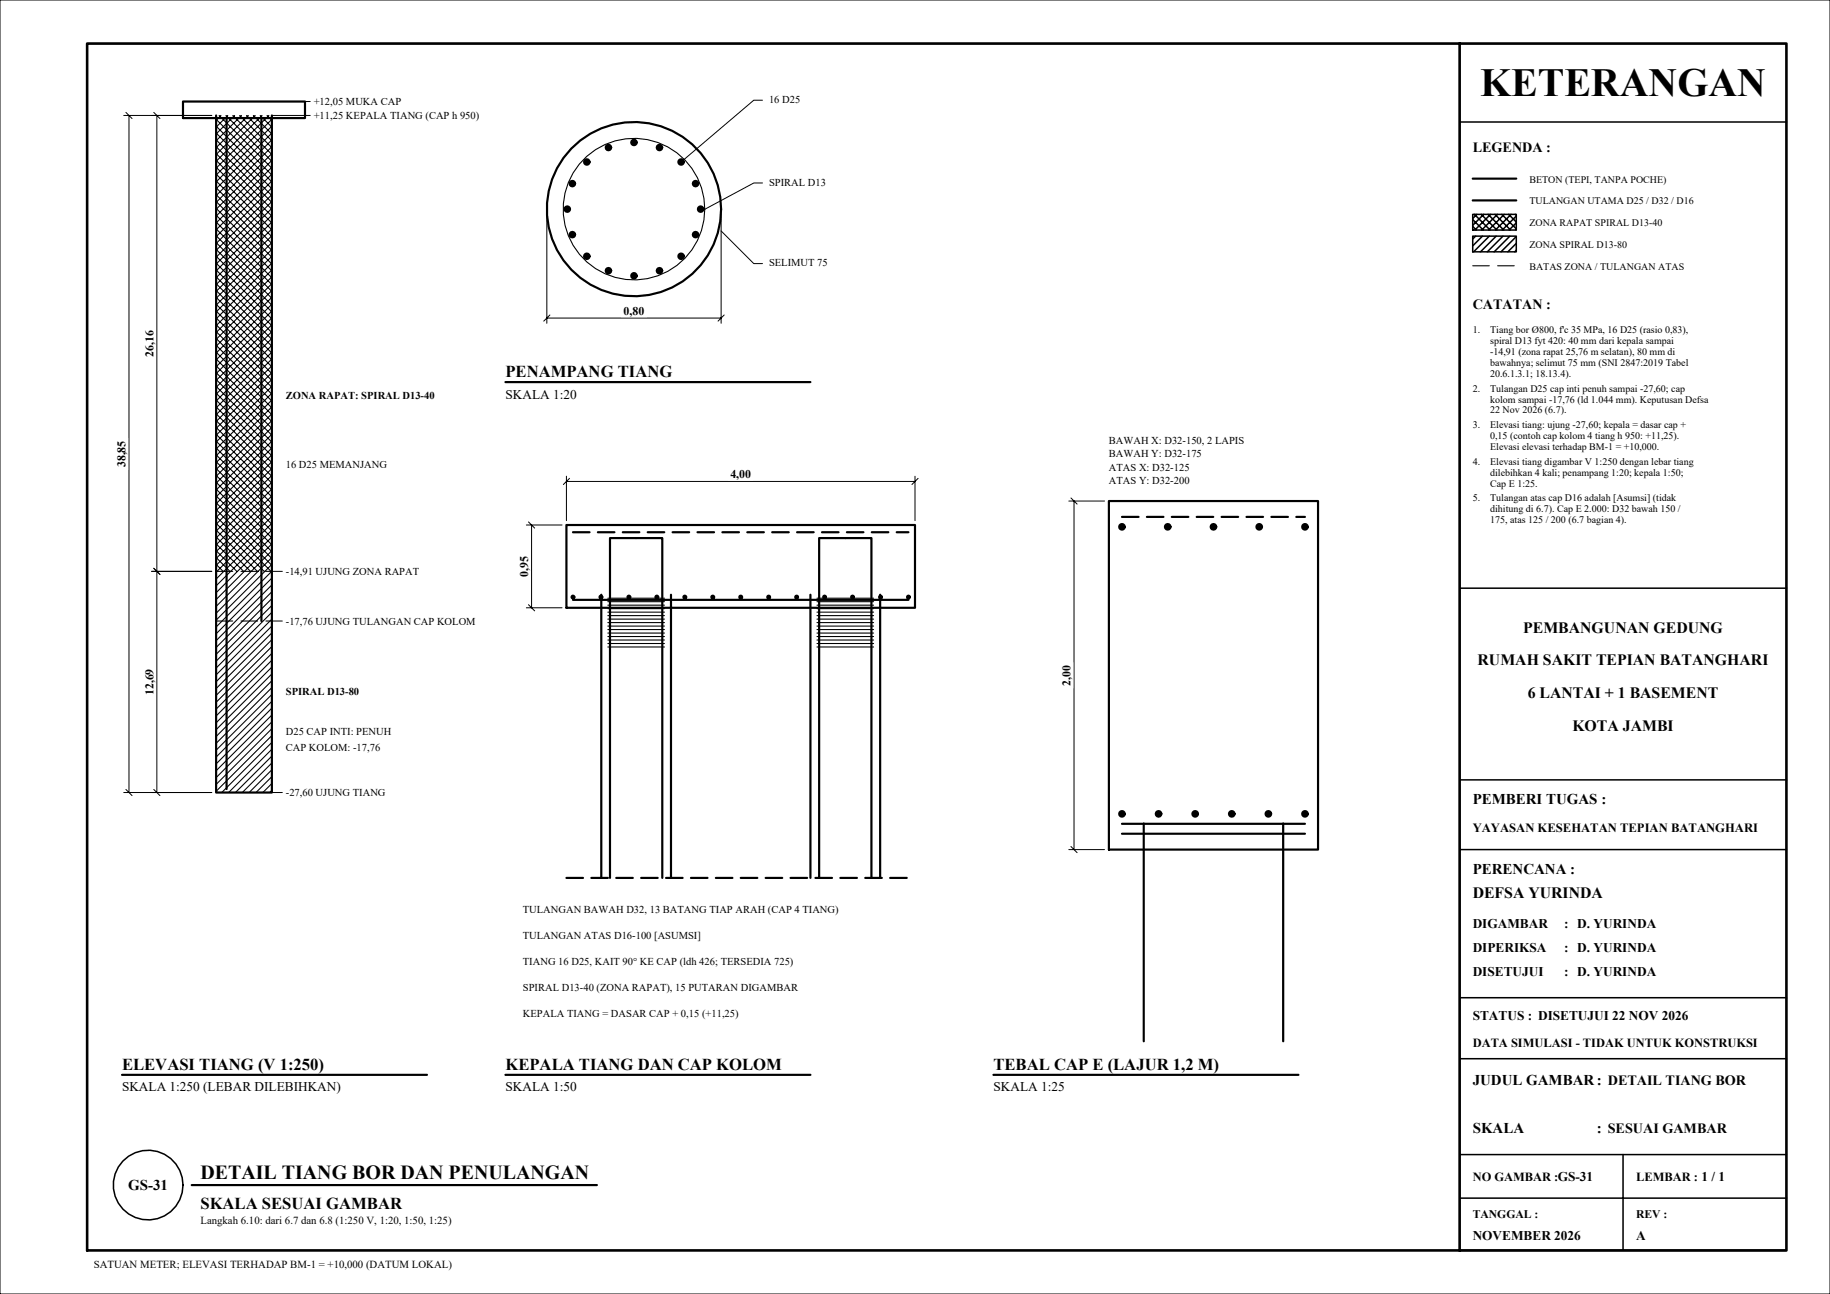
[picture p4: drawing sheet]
<svg xmlns="http://www.w3.org/2000/svg" width="420mm" height="297mm" viewBox="0 0 420 297" stroke-linecap="round" stroke-linejoin="round" font-family="sans-serif">
<!-- layer: KERTAS-TEKS -->
<g fill="none" stroke="#000" stroke-width=".35">
<path d="M338 49.2h10v3.6h-10zM338 54.2h10v3.6h-10zM338 50.4l2.4 2.4M338 52l.8 .8M338.4 49.2l3.6 3.6M338.7 54.2l-.7 .7M338.9 49.2l-.9 .9M340 49.2l3.6 3.6M340.2 54.2l-2.2 2.2M340.5 49.2l-2.5 2.5M341.5 49.2l3.6 3.6M341.8 54.2l-3.6 3.6"/>
<path d="M342.1 49.2l-3.6 3.6M343.1 49.2l3.6 3.6M343.4 54.2l-3.6 3.6M343.7 49.2l-3.6 3.6M344.7 49.2l3.3 3.3M345 54.2l-3.6 3.6M345.2 49.2l-3.6 3.6M346.2 49.2l1.8 1.8M346.5 54.2l-3.6 3.6M346.8 49.2l-3.6 3.6M347.8 49.2l.2 .2M348 57.4l-.4 .4"/>
<path d="M348 55.9l-1.9 1.9M348 54.3l-3.5 3.5M348 52.7l-.1 .1M348 51.2l-1.6 1.6M348 49.6l-3.2 3.2"/>
<circle cx="34" cy="272" r="8"/>
</g>
<!-- layer: KOP -->
<path d="M0 0h420v297h-420z" fill="none" stroke="#000" stroke-width=".23"/>
<path d="M20 10h390v277h-390zM335 10v277" fill="none" stroke="#000" stroke-width=".6"/>
<path d="M335 28h75M335 135h75M335 179h75M335 195h75M335 229h75M335 243h75M335 265h75M335 275h75M372.5 265v22M335 287h75" fill="none" stroke="#000" stroke-width=".35"/>
<!-- layer: KERTAS-TEKS -->
<path d="M338 41h10M338 46h10M44 272h93" fill="none" stroke="#000" stroke-width=".5"/>
<path d="M338 61h3.8M343.7 61h3.8" fill="none" stroke="#000" stroke-width=".25"/>
<!-- layer: S-SENGKANG -->
<g fill="none" stroke="#000" stroke-width=".25">
<path d="M49.6 27.4l12.8 12.8M49.6 29l12.8 12.8M49.6 30.5l12.8 12.8M49.6 32.1l12.8 12.8M49.6 33.7l12.8 12.8M49.6 35.2l12.8 12.8M49.6 36.8l12.8 12.8M49.6 38.4l12.8 12.8M49.6 40l12.8 12.8M50.3 26.5l12.1 12.1M50.7 26.5l-1.1 1.1M51.9 26.5l10.5 10.5"/>
<path d="M52.3 26.5l-2.7 2.7M53.4 26.5l9 9M53.9 26.5l-4.3 4.3M55 26.5l7.4 7.4M55.4 26.5l-5.8 5.8M56.6 26.5l5.8 5.8M57 26.5l-7.4 7.4M58.1 26.5l4.3 4.3M58.6 26.5l-9 9M59.7 26.5l2.7 2.7M60.1 26.5l-10.5 10.5M61.3 26.5l1.1 1.1"/>
<path d="M61.7 26.5l-12.1 12.1M62.4 40l-12.8 12.8M62.4 38.4l-12.8 12.8M62.4 36.8l-12.8 12.8M62.4 35.2l-12.8 12.8M62.4 33.7l-12.8 12.8M62.4 32.1l-12.8 12.8M62.4 30.5l-12.8 12.8M62.4 29l-12.8 12.8M62.4 27.4l-12.8 12.8M49.6 41.5l12.8 12.8M49.6 43.1l12.8 12.8"/>
<path d="M49.6 44.7l12.8 12.8M49.6 46.2l12.8 12.8M49.6 47.8l12.8 12.8M49.6 49.4l12.8 12.8M49.6 51l12.8 12.8M49.6 52.5l12.8 12.8M49.6 54.1l12.8 12.8M49.6 55.7l12.8 12.8M49.6 57.2l12.8 12.8M49.6 58.8l12.8 12.8M62.4 58.8l-12.8 12.8M62.4 57.2l-12.8 12.8"/>
<path d="M62.4 55.7l-12.8 12.8M62.4 54.1l-12.8 12.8M62.4 52.5l-12.8 12.8M62.4 51l-12.8 12.8M62.4 49.4l-12.8 12.8M62.4 47.8l-12.8 12.8M62.4 46.2l-12.8 12.8M62.4 44.7l-12.8 12.8M62.4 43.1l-12.8 12.8M62.4 41.5l-12.8 12.8M49.6 60.4l12.8 12.8M49.6 62l12.8 12.8"/>
<path d="M49.6 63.5l12.8 12.8M49.6 65.1l12.8 12.8M49.6 66.7l12.8 12.8M49.6 68.2l12.8 12.8M49.6 69.8l12.8 12.8M49.6 71.4l12.8 12.8M49.6 73l12.8 12.8M49.6 74.5l12.8 12.8M49.6 76.1l12.8 12.8M49.6 77.7l12.8 12.8M49.6 79.2l12.8 12.8M62.4 79.2l-12.8 12.8"/>
<path d="M62.4 77.7l-12.8 12.8M62.4 76.1l-12.8 12.8M62.4 74.5l-12.8 12.8M62.4 73l-12.8 12.8M62.4 71.4l-12.8 12.8M62.4 69.8l-12.8 12.8M62.4 68.2l-12.8 12.8M62.4 66.7l-12.8 12.8M62.4 65.1l-12.8 12.8M62.4 63.5l-12.8 12.8M62.4 62l-12.8 12.8M62.4 60.4l-12.8 12.8"/>
<path d="M49.6 80.8l12.8 12.8M49.6 82.4l12.8 12.8M49.6 84l12.8 12.8M49.6 85.5l12.8 12.8M49.6 87.1l12.8 12.8M49.6 88.7l12.8 12.8M49.6 90.2l12.8 12.8M49.6 91.8l12.8 12.8M49.6 93.4l12.8 12.8M49.6 95l12.8 12.8M49.6 96.5l12.8 12.8M49.6 98.1l12.8 12.8"/>
<path d="M49.6 99.7l12.8 12.8M62.4 99.7l-12.8 12.8M62.4 98.1l-12.8 12.8M62.4 96.5l-12.8 12.8M62.4 95l-12.8 12.8M62.4 93.4l-12.8 12.8M62.4 91.8l-12.8 12.8M62.4 90.2l-12.8 12.8M62.4 88.7l-12.8 12.8M62.4 87.1l-12.8 12.8M62.4 85.5l-12.8 12.8M62.4 84l-12.8 12.8"/>
<path d="M62.4 82.4l-12.8 12.8M62.4 80.8l-12.8 12.8M49.6 101.2l12.8 12.8M49.6 102.8l12.8 12.8M49.6 104.4l12.8 12.8M49.6 106l12.8 12.8M49.6 107.5l12.8 12.8M49.6 109.1l12.8 12.8M49.6 110.7l12.8 12.8M49.6 112.2l12.8 12.8M49.6 113.8l12.8 12.8M49.6 115.4l12.8 12.8"/>
<path d="M49.6 117l12.8 12.8M49.6 118.5l12.6 12.6M62.4 118.5l-12.8 12.8M62.4 117l-12.8 12.8M62.4 115.4l-12.8 12.8M62.4 113.8l-12.8 12.8M62.4 112.2l-12.8 12.8M62.4 110.7l-12.8 12.8M62.4 109.1l-12.8 12.8M62.4 107.5l-12.8 12.8M62.4 106l-12.8 12.8M62.4 104.4l-12.8 12.8"/>
<path d="M62.4 102.8l-12.8 12.8M62.4 101.2l-12.8 12.8M49.6 120.1l11 11M49.6 121.7l9.5 9.4M49.6 123.2l7.9 7.9M49.6 124.8l6.3 6.3M49.6 126.4l4.7 4.7M49.6 128l3.2 3.1M49.6 129.5l1.6 1.6M49.6 131.1h.1M62.4 139l-12.8 12.8M62.4 137.4l-12.8 12.8"/>
<path d="M62.4 135.8l-12.8 12.8M62.4 134.2l-12.8 12.8M62.4 132.7l-12.8 12.8M62.4 131.1l-12.8 12.8M62.4 129.5l-12.8 12.8M62.4 128l-12.8 12.8M62.4 126.4l-12.8 12.8M62.4 124.8l-12.8 12.8M62.4 123.2l-12.8 12.8M62.4 121.7l-12.8 12.8M62.4 120.1l-12.8 12.8M62.4 159.4l-12.8 12.8"/>
<path d="M62.4 157.8l-12.8 12.8M62.4 156.2l-12.8 12.8M62.4 154.7l-12.8 12.8M62.4 153.1l-12.8 12.8M62.4 151.5l-12.8 12.8M62.4 150l-12.8 12.8M62.4 148.4l-12.8 12.8M62.4 146.8l-12.8 12.8M62.4 145.2l-12.8 12.8M62.4 143.7l-12.8 12.8M62.4 142.1l-12.8 12.8M62.4 140.5l-12.8 12.8"/>
<path d="M62.4 179.8l-2.1 2.1M62.4 178.3l-3.6 3.6M62.4 176.7l-5.2 5.2M62.4 175.1l-6.8 6.8M62.4 173.5l-8.4 8.4M62.4 172l-9.9 9.9M62.4 170.4l-11.5 11.5M62.4 168.8l-12.8 12.8M62.4 167.3l-12.8 12.8M62.4 165.7l-12.8 12.8M62.4 164.1l-12.8 12.8M62.4 162.5l-12.8 12.8"/>
<path d="M62.4 161l-12.8 12.8M62.4 181.4l-.5 .5"/>
</g>
<!-- layer: S-CAP -->
<path d="M42 23.3h28v3.8h-28z" fill="none" stroke="#000" stroke-width=".5"/>
<!-- layer: S-TIANG -->
<path d="M49.6 26.5v155.4h12.8v-155.4" fill="none" stroke="#000" stroke-width=".5"/>
<!-- layer: S-BATAS -->
<path d="M49.6 131.1h3.8M55.3 131.1h3.8M61 131.1h1.4M49.6 142.5h3.8M55.3 142.5h3.8M61 142.5h1.4" fill="none" stroke="#000" stroke-width=".25"/>
<!-- layer: S-TUL -->
<path d="M52 27.3v153.8M60 27.3v115.2" fill="none" stroke="#000" stroke-width=".5"/>
<!-- layer: S-TEKS -->
<path d="M62.4 26.5h8.8M70 23.3h1.2M62.4 131.1h2.4M62.4 142.5h2.4M62.4 181.9h2.4" fill="none" stroke="#000" stroke-width=".23"/>
<!-- layer: C-UKURAN -->
<path d="M34.8 26.5h13.8M35.3 25.8l1.4 1.4M36 26.5v104.6M34.8 131.1h13.8M35.3 130.4l1.4 1.4" fill="none" stroke="#000" stroke-width=".23"/>
<path d="M32.8 75.2l3 7.3v-7.3zM32.8 75.2v7.3h3z" fill="#fff"/>
<path d="M34.8 131.1h13.8M35.3 130.4l1.4 1.4M36 131.1v50.8M34.8 181.9h13.8M35.3 181.2l1.4 1.4" fill="none" stroke="#000" stroke-width=".23"/>
<path d="M32.8 152.9l3 7.3v-7.3zM32.8 152.9v7.3h3z" fill="#fff"/>
<path d="M28.4 26.5h20.2M28.9 25.8l1.4 1.4M29.6 26.5v155.4M28.4 181.9h20.2M28.9 181.2l1.4 1.4" fill="none" stroke="#000" stroke-width=".23"/>
<path d="M26.4 100.5l3 7.4v-7.4zM26.4 100.5v7.4h3z" fill="#fff"/>
<!-- layer: KERTAS-TEKS -->
<path d="M28 246.7h70" fill="none" stroke="#000" stroke-width=".5"/>
<!-- layer: S-TUL -->
<g fill="#000">
<path d="M134.7 37.8l.3-.1zM134.4 37.7h.6zM134.4 37.7h.6l.2-.2zM134.1 37.5l.3 .2 .8-.2zM134.1 37.5h1.1l.1-.3zM134.1 37.2v.3l1.2-.3zM134.1 37.2h1.2l-.1-.3zM134.1 36.9v.3l1.1-.3zM134.1 36.9h1.1l-.2-.3zM134.1 36.9l.9-.3h-.6zM134.4 36.6h.6zM134.4 36.6h.3z"/>
<path d="M139.6 34.5l.4-.1zM139.3 34.4h.7zM139.3 34.4h.7l.2-.2zM139.1 34.2l.2 .2 .9-.2zM139.1 34.2h1.1l.1-.3zM139 33.9l.1 .3 1.2-.3zM139 33.9h1.3l-.1-.4zM139.1 33.5l-.1 .4 1.2-.4zM139.1 33.5h1.1l-.2-.2zM139.1 33.5l.9-.2h-.7zM139.3 33.3h.7zM139.3 33.3l.3-.1z"/>
<path d="M145.5 33.3l.3-.1zM145.2 33.2h.6zM145.2 33.2h.6l.2-.2zM145 33l.2 .2 .8-.2zM145 33h1zM145 33h1zM145 33h1l.1-.3zM144.9 32.7l.1 .3 1.1-.3zM144.9 32.7h1.2l-.1-.3zM145 32.4l-.1 .3 1.1-.3zM145 32.4h1l-.2-.2zM145.2 32.2l-.2 .2 .8-.2zM145.2 32.2h.6zM145.2 32.2l.3-.1z"/>
<path d="M151.4 34.5l.3-.1zM151 34.4h.7zM151 34.4h.7l.2-.2zM150.8 34.2l.2 .2 .9-.2zM150.8 34.2h1.1l.1-.3zM150.7 33.9l.1 .3 1.2-.3zM150.7 33.9h1.3l-.1-.4zM150.8 33.5l-.1 .4 1.2-.4zM150.8 33.5h1.1l-.2-.2zM150.8 33.5l.9-.2h-.7zM151 33.3h.7zM151 33.3l.4-.1z"/>
<path d="M156.3 37.8l.3-.1zM156 37.7h.6zM156 37.7h.6l.3-.2zM155.8 37.5l.2 .2 .9-.2zM155.8 37.5h1.1v-.3zM155.7 37.2l.1 .3 1.1-.3zM155.7 37.2h1.2v-.3zM155.8 36.9l-.1 .3 1.2-.3zM155.8 36.9h1.1l-.3-.3zM155.8 36.9l.8-.3h-.6zM156 36.6h.6zM156 36.6h.3z"/>
<path d="M130.2 48.6l.3-.1zM129.9 48.5h.6zM129.9 48.5h.6l.2-.2zM129.7 48.3l.2 .2 .8-.2zM129.7 48.3h1l.1-.3zM129.6 48l.1 .3 1.1-.3zM129.6 48h1.2l-.1-.3zM129.7 47.7l-.1 .3 1.1-.3zM129.7 47.7h1l-.2-.2zM129.7 47.7l.8-.2h-.6zM129.9 47.5h.6zM129.9 47.5l.3-.1z"/>
<path d="M131.4 54.5l.3-.1zM131.1 54.4h.6zM131.1 54.4h.6l.2-.2zM130.8 54.2l.3 .2 .8-.2zM130.8 54.2h1.1l.1-.3zM130.7 53.9l.1 .3 1.2-.3zM130.7 53.9h1.3l-.1-.4zM130.8 53.5l-.1 .4 1.2-.4zM130.8 53.5h1.1l-.2-.2zM131.1 53.3l-.3 .2 .9-.2zM131.1 53.3h.6zM131.1 53.3l.3-.1z"/>
<path d="M131.4 42.8l.3-.1zM131.1 42.7h.6zM131.1 42.7h.6l.2-.2zM130.8 42.5l.3 .2 .8-.2zM130.8 42.5h1.1l.1-.4zM130.7 42.1l.1 .4 1.2-.4zM130.7 42.1h1.3l-.1-.3zM130.8 41.8l-.1 .3 1.2-.3zM130.8 41.8h1.1l-.2-.2zM131.1 41.6l-.3 .2 .9-.2zM131.1 41.6h.6zM131.1 41.6l.3-.1z"/>
<path d="M134.7 59.4h.3zM134.4 59.4h.6zM134.4 59.4h.6l.2-.3zM134.1 59.1l.3 .3 .8-.3zM134.1 59.1h1.1l.1-.3zM134.1 58.8v.3l1.2-.3zM134.1 58.8h1.2l-.1-.3zM134.1 58.5v.3l1.1-.3zM134.1 58.5h1.1l-.2-.2zM134.4 58.3l-.3 .2 .9-.2zM134.4 58.3h.6zM134.4 58.3l.3-.1z"/>
<path d="M156.3 59.4h.3zM156 59.4h.6zM156 59.4h.6l.3-.3zM155.8 59.1l.2 .3 .9-.3zM155.8 59.1h1.1v-.3zM155.7 58.8l.1 .3 1.1-.3zM155.7 58.8h1.2v-.3zM155.8 58.5l-.1 .3 1.2-.3zM155.8 58.5h1.1l-.3-.2zM155.8 58.5l.8-.2h-.6zM156 58.3h.6zM156 58.3l.3-.1z"/>
<path d="M159.6 54.5l.4-.1zM159.3 54.4h.7zM159.3 54.4h.7l.2-.2zM159.1 54.2l.2 .2 .9-.2zM159.1 54.2h1.1l.1-.3zM159 53.9l.1 .3 1.2-.3zM159 53.9h1.3l-.1-.4zM159.1 53.5l-.1 .4 1.2-.4zM159.1 53.5h1.1l-.2-.2zM159.3 53.3l-.2 .2 .9-.2zM159.3 53.3h.7zM159.3 53.3l.3-.1z"/>
<path d="M159.6 42.8l.4-.1zM159.3 42.7h.7zM159.3 42.7h.7l.2-.2zM159.1 42.5l.2 .2 .9-.2zM159.1 42.5h1.1l.1-.4zM159 42.1l.1 .4 1.2-.4zM159 42.1h1.3l-.1-.3zM159.1 41.8l-.1 .3 1.2-.3zM159.1 41.8h1.1l-.2-.2zM159.1 41.8l.9-.2h-.7zM159.3 41.6h.7zM159.3 41.6l.3-.1z"/>
<path d="M160.8 48.6l.3-.1zM160.5 48.5h.6zM160.5 48.5h.6l.2-.2zM160.3 48.3l.2 .2 .8-.2zM160.3 48.3h1zM160.3 48.3h1zM160.3 48.3h1l.1-.3zM160.2 48l.1 .3 1.1-.3zM160.2 48h1.2l-.1-.3zM160.3 47.7l-.1 .3 1.1-.3zM160.3 47.7h1l-.2-.2zM160.3 47.7l.8-.2h-.6zM160.5 47.5h.6zM160.5 47.5l.3-.1z"/>
<path d="M139.6 62.8l.4-.1zM139.3 62.7h.7zM139.3 62.7h.7l.2-.3zM139.1 62.4l.2 .3 .9-.3zM139.1 62.4h1.1l.1-.3zM139 62.1l.1 .3 1.2-.3zM139 62.1h1.3l-.1-.3zM139.1 61.8l-.1 .3 1.2-.3zM139.1 61.8h1.1l-.2-.2zM139.3 61.6l-.2 .2 .9-.2zM139.3 61.6h.7zM139.3 61.6l.3-.1z"/>
<path d="M145.5 63.9l.3-.1zM145.2 63.8h.6zM145.2 63.8h.6l.2-.2zM145 63.6l.2 .2 .8-.2zM145 63.6h1l.1-.3zM144.9 63.3l.1 .3 1.1-.3zM144.9 63.3h1.2l-.1-.3zM145 63l-.1 .3 1.1-.3zM145 63h1l-.2-.2zM145.2 62.8l-.2 .2 .8-.2zM145.2 62.8h.6zM145.2 62.8l.3-.1z"/>
<path d="M151.4 62.8l.3-.1zM151 62.7h.7zM151 62.7h.7l.2-.3zM150.8 62.4l.2 .3 .9-.3zM150.8 62.4h1.1l.1-.3zM150.7 62.1l.1 .3 1.2-.3zM150.7 62.1h1.3l-.1-.3zM150.8 61.8l-.1 .3 1.2-.3zM150.8 61.8h1.1l-.2-.2zM150.8 61.8l.9-.2h-.7zM151 61.6h.7zM151 61.6l.4-.1z"/>
</g>
<!-- layer: S-BETON -->
<circle cx="145.5" cy="48" r="20" fill="none" stroke="#000" stroke-width=".5"/>
<!-- layer: S-SENGKANG -->
<circle cx="145.5" cy="48" r="16.3" fill="none" stroke="#000" stroke-width=".25"/>
<!-- layer: S-TUL -->
<g fill="none" stroke="#000" stroke-width=".5">
<circle cx="134.7" cy="37.2" r=".62"/>
<circle cx="139.6" cy="33.9" r=".63"/>
<circle cx="145.5" cy="32.7" r=".62"/>
<circle cx="151.4" cy="33.9" r=".62"/>
<circle cx="156.3" cy="37.2" r=".63"/>
<circle cx="130.2" cy="48" r=".62"/>
<circle cx="131.4" cy="42.1" r=".63"/>
<circle cx="131.4" cy="53.9" r=".63"/>
<circle cx="134.7" cy="58.8" r=".62"/>
<circle cx="156.3" cy="58.8" r=".63"/>
<circle cx="159.6" cy="42.1" r=".62"/>
<circle cx="159.6" cy="53.9" r=".62"/>
<circle cx="160.8" cy="48" r=".62"/>
<circle cx="139.6" cy="62.1" r=".63"/>
<circle cx="145.5" cy="63.3" r=".62"/>
<circle cx="151.4" cy="62.1" r=".62"/>
</g>
<!-- layer: C-UKURAN -->
<path d="M125.5 49v25.2M165.5 49v25.2M125.5 73h40M126.2 72.3l-1.4 1.4M166.2 72.3l-1.4 1.4" fill="none" stroke="#000" stroke-width=".23"/>
<path d="M142.5 72.8h6v-3zM142.5 69.8v3l6-3z" fill="#fff"/>
<!-- layer: S-TEKS -->
<path d="M175 23h-2l-16.7 14.2M165.5 53l7.5 7.5h2M175 42h-2l-11.2 6" fill="none" stroke="#000" stroke-width=".23"/>
<!-- layer: KERTAS-TEKS -->
<path d="M116 87.7h70" fill="none" stroke="#000" stroke-width=".5"/>
<!-- layer: S-TUL -->
<g fill="#000">
<path d="M131.5 137.4l.2-.1zM131.3 137.3h.4zM131.3 137.3l.5-.1zM131.2 137.2l.1 .1 .5-.1zM131.2 137.2h.6v-.2zM131.2 137v.2l.6-.2zM131.2 137h.6v-.1zM131.2 136.9v.1l.6-.1zM131.2 136.9h.6l-.1-.1zM131.2 136.9l.5-.1zM131.3 136.8h.4zM131.3 136.8l.2-.1z"/>
<path d="M137.9 137.4l.2-.1zM137.8 137.3h.3zM137.8 137.3l.4-.1zM137.6 137.2l.2 .1 .4-.1zM137.6 137.2h.6v-.2zM137.6 137v.2l.6-.2zM137.6 137h.6v-.1zM137.6 136.9v.1l.6-.1zM137.6 136.9h.6l-.1-.1zM137.8 136.8l-.2 .1 .5-.1zM137.8 136.8h.3zM137.8 136.8l.1-.1z"/>
<path d="M144.3 137.4l.2-.1zM144.2 137.3h.3zM144.2 137.3l.4-.1zM144.1 137.2l.1 .1 .4-.1zM144.1 137.2h.5l.1-.2zM144 137l.1 .2 .6-.2zM144 137h.7l-.1-.1zM144.1 136.9l-.1 .1 .6-.1zM144.1 136.9h.5l-.1-.1zM144.2 136.8l-.1 .1 .4-.1zM144.2 136.8h.3zM144.2 136.8l.1-.1z"/>
<path d="M150.8 137.4l.1-.1zM150.6 137.3h.3zM150.6 137.3l.4-.1zM150.5 137.2l.1 .1 .4-.1zM150.5 137.2h.5l.1-.2zM150.4 137l.1 .2 .6-.2zM150.4 137h.7l-.1-.1zM150.5 136.9l-.1 .1 .6-.1zM150.5 136.9h.5l-.1-.1zM150.5 136.9l.4-.1zM150.6 136.8h.3zM150.6 136.8l.2-.1z"/>
<path d="M157.2 137.4l.1-.1zM157 137.3h.3zM157 137.3l.4-.1zM156.9 137.2l.1 .1 .4-.1zM156.9 137.2h.5l.1-.2zM156.8 137l.1 .2 .6-.2zM156.8 137h.7l-.1-.1zM156.9 136.9l-.1 .1 .6-.1zM156.9 136.9h.5l-.1-.1zM157 136.8l-.1 .1 .4-.1zM157 136.8h.3zM157 136.8l.2-.1z"/>
<path d="M163.6 137.4l.1-.1zM163.4 137.3h.3zM163.4 137.3l.5-.1zM163.3 137.2l.1 .1 .5-.1zM163.3 137.2h.6v-.2zM163.3 137v.2l.6-.2zM163.3 137h.6v-.1zM163.3 136.9v.1l.6-.1zM163.3 136.9h.6l-.2-.1zM163.3 136.9l.4-.1zM163.4 136.8h.3zM163.4 136.8l.2-.1z"/>
<path d="M170 137.4l.2-.1zM169.8 137.3h.4zM169.8 137.3l.5-.1zM169.7 137.2l.1 .1 .5-.1zM169.7 137.2h.6v-.2zM169.7 137v.2l.6-.2zM169.7 137h.6v-.1zM169.7 136.9v.1l.6-.1zM169.7 136.9h.6l-.1-.1zM169.8 136.8l-.1 .1 .5-.1zM169.8 136.8h.4zM169.8 136.8l.2-.1z"/>
<path d="M176.4 137.4l.2-.1zM176.3 137.3h.3zM176.3 137.3l.4-.1zM176.1 137.2l.2 .1 .4-.1zM176.1 137.2h.6v-.2zM176.1 137v.2l.6-.2zM176.1 137h.6v-.1zM176.1 136.9v.1l.6-.1zM176.1 136.9h.6l-.1-.1zM176.3 136.8l-.2 .1 .5-.1zM176.3 136.8h.3zM176.3 136.8l.1-.1z"/>
<path d="M182.8 137.4l.2-.1zM182.7 137.3h.3zM182.7 137.3l.4-.1zM182.6 137.2l.1 .1 .4-.1zM182.6 137.2h.5l.1-.2zM182.5 137l.1 .2 .6-.2zM182.5 137h.7l-.1-.1zM182.6 136.9l-.1 .1 .6-.1zM182.6 136.9h.5l-.1-.1zM182.7 136.8l-.1 .1 .4-.1zM182.7 136.8h.3zM182.7 136.8l.1-.1z"/>
<path d="M189.2 137.4l.2-.1zM189.1 137.3h.3zM189.1 137.3l.4-.1zM189 137.2l.1 .1 .4-.1zM189 137.2h.5l.1-.2zM188.9 137l.1 .2 .6-.2zM188.9 137h.7l-.1-.1zM189 136.9l-.1 .1 .6-.1zM189 136.9h.5l-.1-.1zM189 136.9l.4-.1zM189.1 136.8h.3zM189.1 136.8l.1-.1z"/>
<path d="M195.7 137.4l.1-.1zM195.5 137.3h.3zM195.5 137.3l.4-.1zM195.4 137.2l.1 .1 .4-.1zM195.4 137.2h.5l.1-.2zM195.3 137l.1 .2 .6-.2zM195.3 137h.7l-.1-.1zM195.4 136.9l-.1 .1 .6-.1zM195.4 136.9h.5l-.1-.1zM195.5 136.8l-.1 .1 .4-.1zM195.5 136.8h.3zM195.5 136.8l.2-.1z"/>
<path d="M202.1 137.4l.1-.1zM201.9 137.3h.3zM201.9 137.3l.5-.1zM201.8 137.2l.1 .1 .5-.1zM201.8 137.2h.6v-.2zM201.8 137v.2l.6-.2zM201.8 137h.6v-.1zM201.8 136.9v.1l.6-.1zM201.8 136.9h.6l-.2-.1zM201.9 136.8l-.1 .1 .4-.1zM201.9 136.8h.3zM201.9 136.8l.2-.1z"/>
<path d="M208.5 137.4l.2-.1zM208.3 137.3h.4zM208.3 137.3l.5-.1zM208.2 137.2l.1 .1 .5-.1zM208.2 137.2h.6v-.2zM208.2 137v.2l.6-.2zM208.2 137h.6v-.1zM208.2 136.9v.1l.6-.1zM208.2 136.9h.6l-.1-.1zM208.3 136.8l-.1 .1 .5-.1zM208.3 136.8h.4zM208.3 136.8l.2-.1z"/>
</g>
<!-- layer: S-CAP -->
<path d="M130 120.5h80v19h-80z" fill="none" stroke="#000" stroke-width=".5"/>
<!-- layer: S-TIANG -->
<g fill="none" stroke="#000" stroke-width=".5">
<path d="M138 136.5v65M154 136.5v65M186 136.5v65M202 136.5v65M130 201.5h3.8M135.7 201.5h3.8M141.4 201.5h3.8M147.1 201.5h3.9M152.9 201.5h3.8M158.6 201.5h3.8M164.3 201.5h3.8M170 201.5h3.8"/>
<path d="M175.7 201.5h3.8M181.4 201.5h3.8M187.2 201.5h3.8M192.9 201.5h3.8M198.6 201.5h3.8M204.3 201.5h3.8"/>
</g>
<!-- layer: S-SENGKANG -->
<g fill="none" stroke="#000" stroke-width=".25">
<path d="M139.5 137.3h13M139.5 138.1h13M139.5 138.9h13M139.5 139.7h13M187.5 137.3h13M187.5 138.1h13M187.5 138.9h13M187.5 139.7h13M139.5 140.5h13M139.5 141.3h13M139.5 142.1h13M139.5 142.9h13"/>
<path d="M139.5 143.7h13M139.5 144.5h13M139.5 145.3h13M139.5 146.1h13M139.5 146.9h13M139.5 147.7h13M139.5 148.5h13M187.5 140.5h13M187.5 141.3h13M187.5 142.1h13M187.5 142.9h13M187.5 143.7h13"/>
<path d="M187.5 144.5h13M187.5 145.3h13M187.5 146.1h13M187.5 146.9h13M187.5 147.7h13M187.5 148.5h13"/>
</g>
<!-- layer: S-TUL -->
<g fill="none" stroke="#000" stroke-width=".5">
<path d="M131.5 137.7h77M131.5 122.2h3.8M137.2 122.2h3.8M142.9 122.2h3.8M148.6 122.2h3.9M154.4 122.2h3.8M160.1 122.2h3.8M165.8 122.2h3.8M171.5 122.2h3.8M177.2 122.2h3.8M182.9 122.2h3.8M188.7 122.2h3.8"/>
<path d="M194.4 122.2h3.8M200.1 122.2h3.8M205.8 122.2h2.7M140 201.5v-78h12v78M188 201.5v-78h12v78"/>
<circle cx="131.5" cy="137" r=".32"/>
<circle cx="137.9" cy="137" r=".32"/>
<circle cx="144.3" cy="137" r=".32"/>
<circle cx="150.7" cy="137" r=".32"/>
<circle cx="157.2" cy="137" r=".32"/>
<circle cx="163.6" cy="137" r=".32"/>
<circle cx="170" cy="137" r=".32"/>
<circle cx="176.4" cy="137" r=".32"/>
<circle cx="182.8" cy="137" r=".32"/>
<circle cx="189.2" cy="137" r=".32"/>
<circle cx="195.7" cy="137" r=".32"/>
<circle cx="202.1" cy="137" r=".32"/>
<circle cx="208.5" cy="137" r=".32"/>
</g>
<!-- layer: C-UKURAN -->
<path d="M121.3 119.8l1.4 1.4M120.8 139.5h8.2M120.8 120.5h8.2M121.3 138.8l1.4 1.4M122 120.5v19" fill="none" stroke="#000" stroke-width=".23"/>
<path d="M118.8 127l3 6v-6zM118.8 127v6h3z" fill="#fff"/>
<path d="M130 109.3v10.2M130 110.5h80M130.7 109.8l-1.4 1.4M210 109.3v10.2M210.7 109.8l-1.4 1.4" fill="none" stroke="#000" stroke-width=".23"/>
<path d="M167 110.3h6v-3zM167 107.3v3l6-3z" fill="#fff"/>
<!-- layer: KERTAS-TEKS -->
<path d="M116 246.7h70" fill="none" stroke="#000" stroke-width=".5"/>
<!-- layer: S-TUL -->
<g fill="#000">
<path d="M257.5 121.6l.3-.1zM257.2 121.5h.6zM257.2 121.5h.6l.3-.3zM256.9 121.2l.3 .3 .9-.3zM256.9 121.2h1.2v-.3zM256.9 120.9v.3l1.2-.3zM256.9 120.9h1.2v-.3zM256.9 120.6v.3l1.2-.3zM256.9 120.6h1.2l-.3-.2zM257.2 120.4l-.3 .2 .9-.2zM257.2 120.4h.6zM257.2 120.4l.3-.1z"/>
<path d="M268 121.6l.3-.1zM267.7 121.5h.6zM267.7 121.5h.6l.3-.3zM267.4 121.2l.3 .3 .9-.3zM267.4 121.2h1.2v-.3zM267.4 120.9v.3l1.2-.3zM267.4 120.9h1.2v-.3zM267.4 120.6v.3l1.2-.3zM267.4 120.6h1.2l-.3-.2zM267.4 120.6l.9-.2h-.6zM267.7 120.4h.6zM267.7 120.4l.3-.1z"/>
<path d="M278.5 121.6l.3-.1zM278.2 121.5h.6zM278.2 121.5h.6l.3-.3zM277.9 121.2l.3 .3 .9-.3zM277.9 121.2h1.2v-.3zM277.9 120.9v.3l1.2-.3zM277.9 120.9h1.2v-.3zM277.9 120.6v.3l1.2-.3zM277.9 120.6h1.2l-.3-.2zM277.9 120.6l.9-.2h-.6zM278.2 120.4h.6zM278.2 120.4l.3-.1z"/>
<path d="M289 121.6l.3-.1zM288.7 121.5h.6zM288.7 121.5h.6l.3-.3zM288.4 121.2l.3 .3 .9-.3zM288.4 121.2h1.2v-.3zM288.4 120.9v.3l1.2-.3zM288.4 120.9h1.2v-.3zM288.4 120.6v.3l1.2-.3zM288.4 120.6h1.2l-.3-.2zM288.4 120.6l.9-.2h-.6zM288.7 120.4h.6zM288.7 120.4l.3-.1z"/>
<path d="M299.5 121.6l.3-.1zM299.2 121.5h.6zM299.2 121.5h.6l.3-.3zM298.9 121.2l.3 .3 .9-.3zM298.9 121.2h1.2v-.3zM298.9 120.9v.3l1.2-.3zM298.9 120.9h1.2v-.3zM298.9 120.6v.3l1.2-.3zM298.9 120.6h1.2l-.3-.2zM299.2 120.4l-.3 .2 .9-.2zM299.2 120.4h.6zM299.2 120.4l.3-.1z"/>
<path d="M257.5 187.4h.3zM257.2 187.4h.6zM257.2 187.4h.6l.3-.3zM256.9 187.1l.3 .3 .9-.3zM256.9 187.1h1.2v-.3zM256.9 186.8v.3l1.2-.3zM256.9 186.8h1.2v-.3zM256.9 186.5v.3l1.2-.3zM256.9 186.5h1.2l-.3-.3zM257.2 186.2l-.3 .3 .9-.3zM257.2 186.2h.6zM257.2 186.2h.3z"/>
<path d="M265.9 187.4h.3zM265.6 187.4h.6zM265.6 187.4h.6l.3-.3zM265.3 187.1l.3 .3 .9-.3zM265.3 187.1h1.2v-.3zM265.3 186.8v.3l1.2-.3zM265.3 186.8h1.2v-.3zM265.3 186.5v.3l1.2-.3zM265.3 186.5h1.2l-.3-.3zM265.6 186.2l-.3 .3 .9-.3zM265.6 186.2h.6zM265.6 186.2h.3z"/>
<path d="M274.3 187.4h.3zM274 187.4h.6zM274 187.4h.6l.3-.3zM273.7 187.1l.3 .3 .9-.3zM273.7 187.1h1.2v-.3zM273.7 186.8v.3l1.2-.3zM273.7 186.8h1.2v-.3zM273.7 186.5v.3l1.2-.3zM273.7 186.5h1.2l-.3-.3zM273.7 186.5l.9-.3h-.6zM274 186.2h.6zM274 186.2h.3z"/>
<path d="M282.7 187.4h.3zM282.4 187.4h.6zM282.4 187.4h.6l.3-.3zM282.1 187.1l.3 .3 .9-.3zM282.1 187.1h1.2v-.3zM282.1 186.8v.3l1.2-.3zM282.1 186.8h1.2v-.3zM282.1 186.5v.3l1.2-.3zM282.1 186.5h1.2l-.3-.3zM282.1 186.5l.9-.3h-.6zM282.4 186.2h.6zM282.4 186.2h.3z"/>
<path d="M291.1 187.4h.3zM290.8 187.4h.6zM290.8 187.4h.6l.3-.3zM290.5 187.1l.3 .3 .9-.3zM290.5 187.1h1.2v-.3zM290.5 186.8v.3l1.2-.3zM290.5 186.8h1.2v-.3zM290.5 186.5v.3l1.2-.3zM290.5 186.5h1.2l-.3-.3zM290.8 186.2l-.3 .3 .9-.3zM290.8 186.2h.6zM290.8 186.2h.3z"/>
<path d="M299.5 187.4h.3zM299.2 187.4h.6zM299.2 187.4h.6l.3-.3zM298.9 187.1l.3 .3 .9-.3zM298.9 187.1h1.2v-.3zM298.9 186.8v.3l1.2-.3zM298.9 186.8h1.2v-.3zM298.9 186.5v.3l1.2-.3zM298.9 186.5h1.2l-.3-.3zM299.2 186.2l-.3 .3 .9-.3zM299.2 186.2h.6zM299.2 186.2h.3z"/>
</g>
<!-- layer: S-CAP -->
<path d="M254.5 115h48v80h-48z" fill="none" stroke="#000" stroke-width=".5"/>
<!-- layer: S-TIANG -->
<path d="M262.5 189v50M294.5 189v50" fill="none" stroke="#000" stroke-width=".5"/>
<!-- layer: S-TUL -->
<g fill="none" stroke="#000" stroke-width=".5">
<path d="M257.5 118.6h3.8M263.2 118.6h3.8M268.9 118.6h3.8M274.6 118.6h3.9M280.4 118.6h3.8M286.1 118.6h3.8M291.8 118.6h3.8M297.5 118.6h2M257.5 191.4h42M257.5 189.1h42"/>
<circle cx="257.5" cy="120.9" r=".64"/>
<circle cx="268" cy="120.9" r=".64"/>
<circle cx="278.5" cy="120.9" r=".64"/>
<circle cx="289" cy="120.9" r=".64"/>
<circle cx="299.5" cy="120.9" r=".64"/>
<circle cx="257.5" cy="186.8" r=".64"/>
<circle cx="265.9" cy="186.8" r=".64"/>
<circle cx="274.3" cy="186.8" r=".64"/>
<circle cx="282.7" cy="186.8" r=".64"/>
<circle cx="291.1" cy="186.8" r=".64"/>
<circle cx="299.5" cy="186.8" r=".64"/>
</g>
<!-- layer: C-UKURAN -->
<path d="M245.3 115h8.2M245.8 114.3l1.4 1.4M246.5 115v80M245.3 195h8.2M245.8 194.3l1.4 1.4" fill="none" stroke="#000" stroke-width=".23"/>
<path d="M243.3 152l3 6v-6zM243.3 152v6h3z" fill="#fff"/>
<!-- layer: KERTAS-TEKS -->
<path d="M228 246.7h70" fill="none" stroke="#000" stroke-width=".5"/>
<text font-size="9.2" x="339.7" y="22">KETERANGAN</text>
<text font-size="4.6" x="46" y="270.5">DETAIL TIANG BOR DAN PENULANGAN</text>
<g font-size="3.8">
<text x="116" y="86.5">PENAMPANG TIANG</text>
<text x="28" y="245.5">ELEVASI TIANG (V 1:250)</text>
<text x="116" y="245.5">KEPALA TIANG DAN CAP KOLOM</text>
<text x="228" y="245.5">TEBAL CAP E (LAJUR 1,2 M)</text>
<text x="46" y="277.5">SKALA SESUAI GAMBAR</text>
</g>
<g font-size="3.6">
<text x="349.6" y="145.2">PEMBANGUNAN GEDUNG</text>
<text x="339.1" y="152.7">RUMAH SAKIT TEPIAN BATANGHARI</text>
<text x="350.6" y="160.2">6 LANTAI + 1 BASEMENT</text>
<text x="360.9" y="167.7">KOTA JAMBI</text>
<text x="338" y="206">DEFSA YURINDA</text>
</g>
<g font-size="3.4">
<text x="338" y="184.5">PEMBERI TUGAS :</text>
<text x="338" y="200.5">PERENCANA :</text>
<text x="338" y="249">JUDUL GAMBAR: DETAIL TIANG BOR</text>
<text x="338" y="260">SKALA</text>
<text x="366.5" y="260">: SESUAI GAMBAR</text>
<text x="29.4" y="273.1">GS-31</text>
</g>
<g font-size="3.2">
<text x="338" y="35">LEGENDA :</text>
<text x="338" y="71">CATATAN :</text>
</g>
<g font-size="3.1">
<text x="116" y="91.5">SKALA 1:20</text>
<text x="338" y="213">DIGAMBAR</text>
<text x="359" y="213">: D. YURINDA</text>
<text x="338" y="218.5">DIPERIKSA</text>
<text x="359" y="218.5">: D. YURINDA</text>
<text x="338" y="224">DISETUJUI</text>
<text x="359" y="224">: D. YURINDA</text>
<text x="338" y="234">STATUS : DISETUJUI 22 NOV 2026</text>
<text x="28" y="250.5">SKALA 1:250 (LEBAR DILEBIHKAN)</text>
<text x="116" y="250.5">SKALA 1:50</text>
<text x="228" y="250.5">SKALA 1:25</text>
<text x="338" y="284.5">NOVEMBER 2026</text>
<text x="375.5" y="284.5">A</text>
</g>
<g font-size="2.9">
<text x="338" y="191">YAYASAN KESEHATAN TEPIAN BATANGHARI</text>
<text x="338" y="240.2">DATA SIMULASI - TIDAK UNTUK KONSTRUKSI</text>
<text x="338" y="271">NO GAMBAR :GS-31</text>
<text x="375.5" y="271">LEMBAR : 1 / 1</text>
</g>
<g font-size="2.7">
<text x="143.1" y="72.2">0,80</text>
<text x="35.2" y="81.9" transform="rotate(-90 35.2 81.9)">26,16</text>
<text x="28.8" y="107.3" transform="rotate(-90 28.8 107.3)">38,85</text>
<text x="167.6" y="109.7">4,00</text>
<text x="121.2" y="132.4" transform="rotate(-90 121.2 132.4)">0,95</text>
<text x="35.2" y="159.6" transform="rotate(-90 35.2 159.6)">12,69</text>
<text x="245.7" y="157.4" transform="rotate(-90 245.7 157.4)">2,00</text>
<text x="338" y="279.5">TANGGAL :</text>
<text x="375.5" y="279.5">REV :</text>
</g>
<g font-size="2.5">
<text x="46" y="281">Langkah 6.10: dari 6.7 dan 6.8 (1:250 V, 1:20, 1:50, 1:25)</text>
<text x="21.5" y="291">SATUAN METER; ELEVASI TERHADAP BM-1 = +10,000 (DATUM LOKAL)</text>
</g>
<g font-size="2.4">
<text x="176.5" y="23.6">16 D25</text>
<text x="72" y="24.1">+12,05 MUKA CAP</text>
<text x="72" y="27.3">+11,25 KEPALA TIANG (CAP h 950)</text>
<text x="176.5" y="42.6">SPIRAL D13</text>
<text x="176.5" y="61.1">SELIMUT 75</text>
<text x="65.6" y="91.5">ZONA RAPAT: SPIRAL D13-40</text>
<text x="254.5" y="102">BAWAH X: D32-150, 2 LAPIS</text>
<text x="65.6" y="107.5">16 D25 MEMANJANG</text>
<text x="254.5" y="108">ATAS X: D32-125</text>
<text x="254.5" y="105">BAWAH Y: D32-175</text>
<text x="254.5" y="111">ATAS Y: D32-200</text>
<text x="65.6" y="131.9">-14,91 UJUNG ZONA RAPAT</text>
<text x="65.6" y="143.3">-17,76 UJUNG TULANGAN CAP KOLOM</text>
<text x="65.6" y="159.5">SPIRAL D13-80</text>
<text x="65.6" y="168.7">D25 CAP INTI: PENUH</text>
<text x="65.6" y="172.3">CAP KOLOM: -17,76</text>
<text x="65.6" y="182.7">-27,60 UJUNG TIANG</text>
<text x="120" y="209.5">TULANGAN BAWAH D32, 13 BATANG TIAP ARAH (CAP 4 TIANG)</text>
<text x="120" y="215.5">TULANGAN ATAS D16-100 [ASUMSI]</text>
<text x="120" y="221.5">TIANG 16 D25, KAIT 90° KE CAP (ldh 426; TERSEDIA 725)</text>
<text x="120" y="227.5">SPIRAL D13-40 (ZONA RAPAT), 15 PUTARAN DIGAMBAR</text>
<text x="120" y="233.5">KEPALA TIANG = DASAR CAP + 0,15 (+11,25)</text>
</g>
<g font-size="2.3">
<text x="351" y="41.9">BETON (TEPI, TANPA POCHE)</text>
<text x="351" y="46.9">TULANGAN UTAMA D25 / D32 / D16</text>
<text x="351" y="51.9">ZONA RAPAT SPIRAL D13-40</text>
<text x="351" y="56.9">ZONA SPIRAL D13-80</text>
<text x="351" y="61.9">BATAS ZONA / TULANGAN ATAS</text>
<text x="338" y="76.5">1.</text>
<text x="342" y="76.5">Tiang bor Ø800, f'c 35 MPa, 16 D25 (rasio 0,83),</text>
<text x="342" y="79">spiral D13 fyt 420: 40 mm dari kepala sampai</text>
<text x="342" y="81.5">-14,91 (zona rapat 25,76 m selatan), 80 mm di</text>
<text x="342" y="84">bawahnya; selimut 75 mm (SNI 2847:2019 Tabel</text>
<text x="338" y="89.9">2.</text>
<text x="342" y="86.5">20.6.1.3.1; 18.13.4).</text>
<text x="342" y="89.9">Tulangan D25 cap inti penuh sampai -27,60; cap</text>
<text x="342" y="92.4">kolom sampai -17,76 (ld 1.044 mm). Keputusan Defsa</text>
<text x="342" y="94.9">22 Nov 2026 (6.7).</text>
<text x="338" y="98.3">3.</text>
<text x="342" y="98.3">Elevasi tiang: ujung -27,60; kepala = dasar cap +</text>
<text x="342" y="100.8">0,15 (contoh cap kolom 4 tiang h 950: +11,25).</text>
<text x="338" y="106.7">4.</text>
<text x="342" y="103.3">Elevasi elevasi terhadap BM-1 = +10,000.</text>
<text x="342" y="106.7">Elevasi tiang digambar V 1:250 dengan lebar tiang</text>
<text x="342" y="109.2">dilebihkan 4 kali; penampang 1:20; kepala 1:50;</text>
<text x="342" y="111.7">Cap E 1:25.</text>
<text x="338" y="115.1">5.</text>
<text x="342" y="115.1">Tulangan atas cap D16 adalah [Asumsi] (tidak</text>
<text x="342" y="117.6">dihitung di 6.7). Cap E 2.000: D32 bawah 150 /</text>
<text x="342" y="120.1">175, atas 125 / 200 (6.7 bagian 4).</text>
</g>
</svg>
